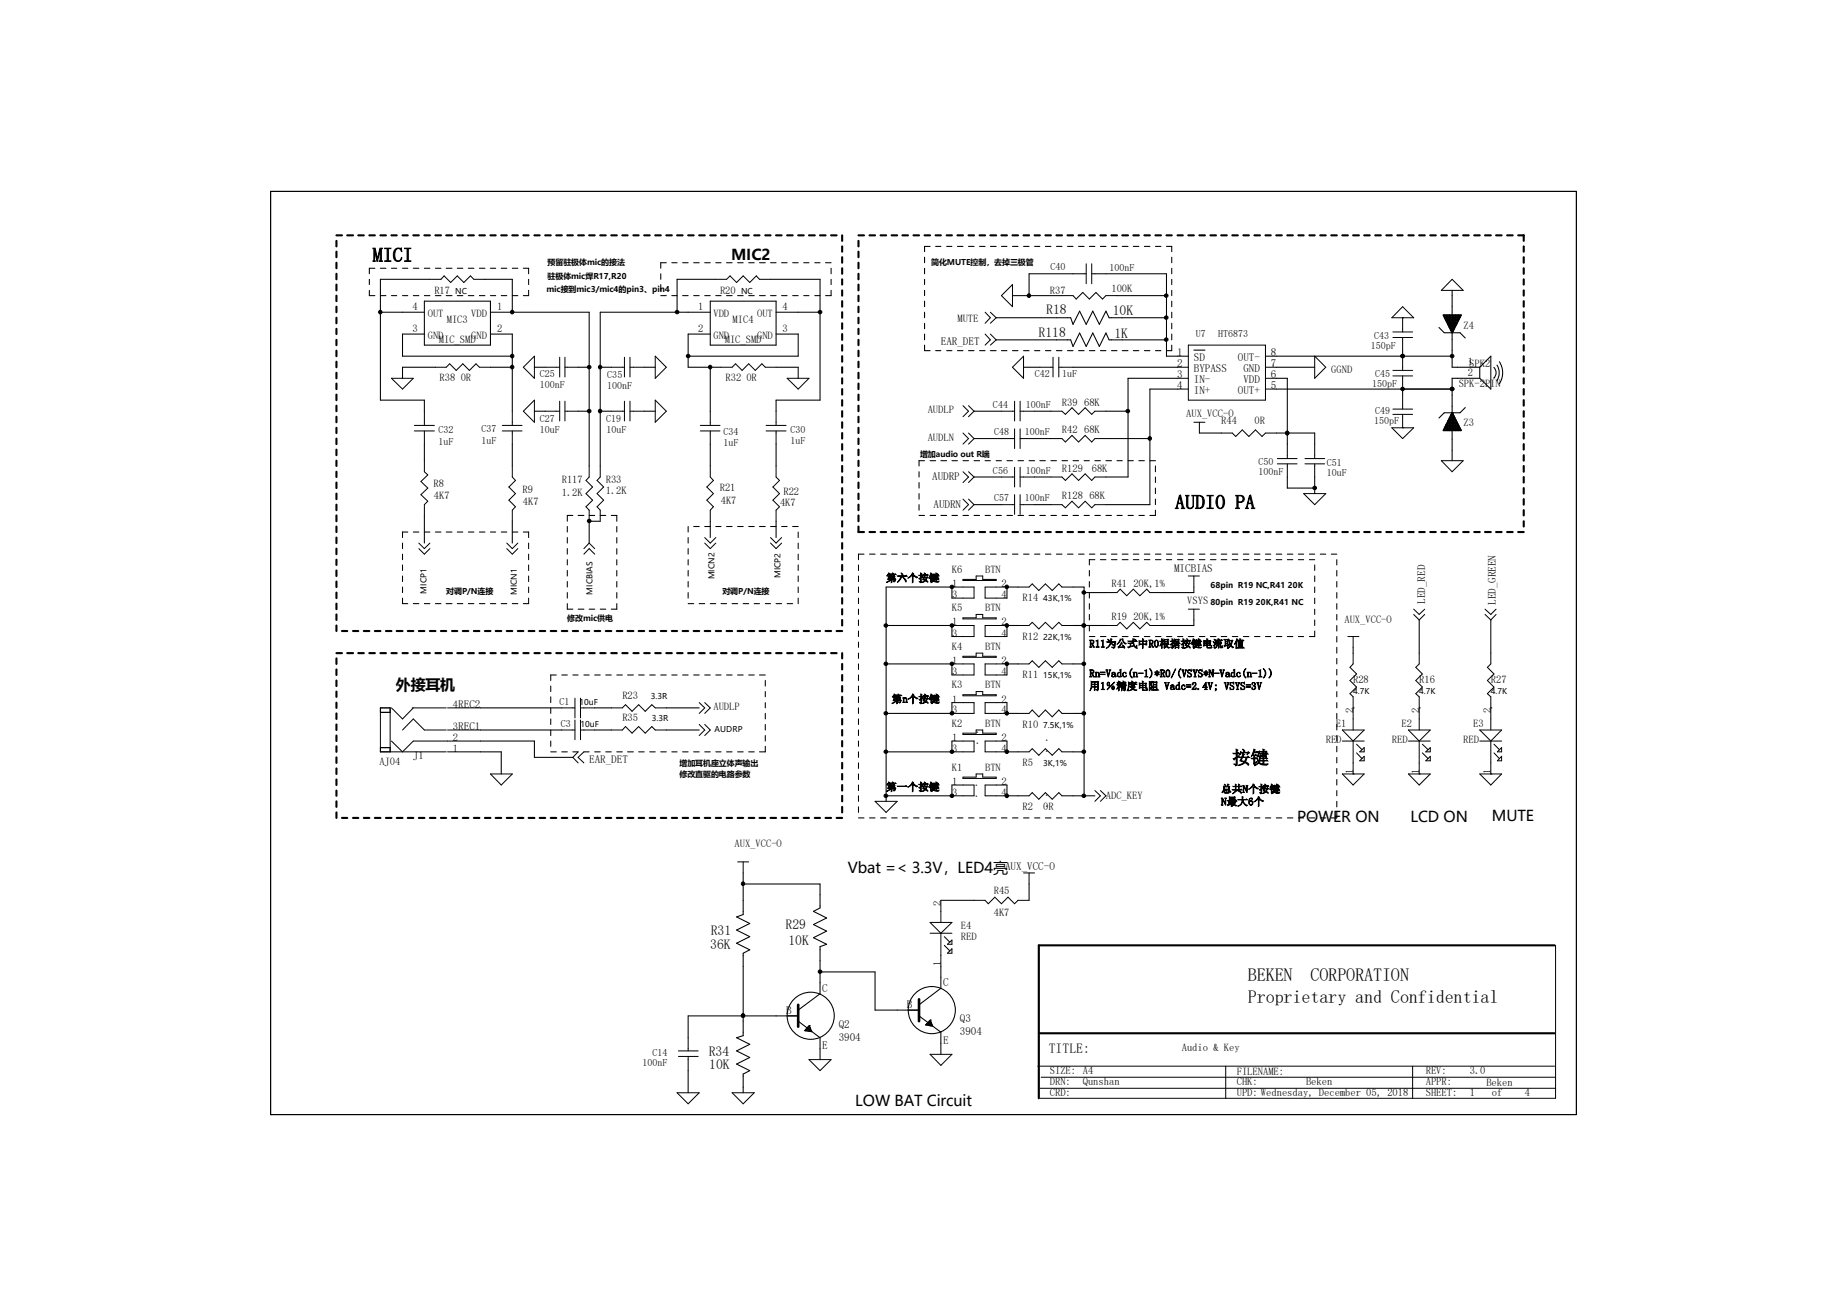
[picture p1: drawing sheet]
<svg xmlns="http://www.w3.org/2000/svg" width="297mm" height="210mm" viewBox="0 0 297 210" stroke-linecap="round" stroke-linejoin="round" font-family="sans-serif">
<g fill="none" stroke="#000" stroke-width=".34">
<path d="M54.1 37.8h.9M54.1 38.7v.9M55.8 37.8h1M57.6 37.8h.9M59.4 37.8h.9M61.2 37.8h.9M62.9 37.8h.9M64.7 37.8h.9M66.5 37.8h.9M68.2 37.8h.9M70 37.8h.9M71.8 37.8h.9"/>
<path d="M73.5 37.8h.9M75.3 37.8h.9M77.1 37.8h.9M78.9 37.8h.8M80.6 37.8h.9M82.4 37.8h.9M84.2 37.8h.8M85.9 37.8h.9M87.7 37.8h.9M89.5 37.8h.8M91.2 37.8h.9M93 37.8h.9"/>
<path d="M94.7 37.8h.9M96.5 37.8h.9M98.3 37.8h.9M100.1 37.8h.8M101.9 37.8h.8M103.6 37.8h.9M105.4 37.8h.9M107.1 37.8h.9M108.9 37.8h.9M110.7 37.8h.8M112.4 37.8h.9M114.2 37.8h.9"/>
<path d="M116 37.8h.8M117.7 37.8h.9M119.5 37.8h.9M121.3 37.8h.8M123.1 37.8h.8M124.8 37.8h.9M126.6 37.8h.9M128.4 37.8h.8M130.1 37.8h.9M131.9 37.8h.9M133.6 37.8h.9M135.4 37.8v.9"/>
<path d="M135.4 39.6v.9M138 38.7v.9M138 37.8h.9M139.8 37.8h.9M141.6 37.8h.9M143.4 37.8h.9M145.1 37.8h.9M146.9 37.8h.9M148.7 37.8h.9M150.5 37.8h.8M152.2 37.8h.9M154 37.8h.9"/>
<path d="M155.7 37.8h.9M157.5 37.8h.9M159.3 37.8h.9M161 37.8h.9M162.8 37.8h.9M164.6 37.8h.9M166.4 37.8h.8M168.1 37.8h.9M169.9 37.8h.9M171.7 37.8h.9M173.4 37.8h.9M175.2 37.8h.9"/>
<path d="M177 37.8h.8M178.7 37.8h.9M180.5 37.8h.9M182.2 37.8h.9M184 37.8h.9M185.8 37.8h.9M187.6 37.8h.8M189.4 37.8h.8M191.1 37.8h.9M192.9 37.8h.9M194.6 37.8h.9M196.4 37.8h.9"/>
<path d="M198.2 37.8h.9M199.9 37.8h.9M201.7 37.8h.9M203.5 37.8h.8M205.2 37.8h.9M207 37.8h.9M208.8 37.8h.8M210.6 37.8h.8M212.3 37.8h.9M214.1 37.8h.9M215.9 37.8h.8M217.6 37.8h.9"/>
<path d="M219.4 37.8h.9M221.1 37.8h.9M222.9 37.8h.9M224.7 37.8h.9M226.5 37.8h.8M228.2 37.8h.9M230 37.8h.9M231.8 37.8h.9M233.5 37.8h.9M235.3 37.8h.9M237.1 37.8h.9M238.8 37.8h.9"/>
<path d="M240.6 37.8h.9M242.4 37.8h.8M244.1 37.8h.9v.9M245 39.6v.9M54.1 40.5v.9M54.1 42.2v.9M54.1 44v.9M54.1 45.8v.9M54.1 47.5v.9M54.1 49.3v.9M54.1 51.1v.9M54.1 52.9v.8"/>
<path d="M54.1 54.7v.8M54.1 56.4v.9M54.1 58.2v.9M54.1 59.9v.9M135.4 41.4v.8M135.4 43.1v.9M135.4 44.9v.9M135.4 46.7v.8M135.4 48.4v.9M135.4 50.2v.9M135.4 52v.9M135.4 53.7v1"/>
<path d="M135.4 55.5v.9M135.4 57.3v.9M135.4 59.1v.8M138 40.5v.9M138 42.2v.9M138 44v.9M138 45.8v.9M138 47.5v.9M138 49.3v.9M138 51.1v.9M138 52.9v.8M138 54.7v.8"/>
<path d="M138 56.4v.9M138 58.2v.9M138 59.9v.9M245 41.4v.8M245 43.1v.9M245 44.9v.9M245 46.7v.8M245 48.4v.9M245 50.2v.9M245 52v.9M245 53.7v1M245 55.5v.9"/>
<path d="M245 57.3v.9M245 59.1v.8M54.1 61.7v.9M54.1 63.5v.8M54.1 65.2v.9M54.1 67v.9M54.1 68.8v.8M54.1 70.5v.9M54.1 72.3v.9M54.1 74.1v.8M54.1 75.9v.8M54.1 77.6v.9"/>
<path d="M54.1 79.4v.9M135.4 60.8v.9M135.4 62.6v.9M135.4 64.3v.9M135.4 66.1v.9M135.4 67.9v.9M135.4 69.6v.9M135.4 71.4v.9M135.4 73.2v.9M135.4 74.9v1M135.4 76.7v.9M135.4 78.5v.9"/>
<path d="M138 61.7v.9M138 63.5v.8M138 65.2v.9M138 67v.9M138 68.8v.8M138 70.5v.9M138 72.3v.9M138 74.1v.8M138 75.9v.8M138 77.6v.9M138 79.4v.9M245 60.8v.9"/>
<path d="M245 62.6v.9M245 64.3v.9M245 66.1v.9M245 67.9v.9M245 69.6v.9M245 71.4v.9M245 73.2v.9M245 74.9v1M245 76.7v.9M245 78.5v.9M54.1 81.2v.8M54.1 82.9v.9"/>
<path d="M54.1 84.7v.9M54.1 86.4v.9M54.1 88.2v.9M54.1 90v.8M54.1 91.7v.9M54.1 93.5v.9M54.1 95.3v.9M54.1 97.1v.9M54.1 98.8v.9M135.4 80.3v.9M135.4 82v.9M135.4 83.8v.9"/>
<path d="M135.4 85.6v.8M135.4 87.3v.9M135.4 89.1v.9M135.4 90.8v.9M135.4 92.6v.9M135.4 94.4v.9M135.4 96.2v.9M135.4 98v.8M135.4 99.7v.9M138 81.2v.8M138 82.9v.9M138 84.7v.9h.9"/>
<path d="M139.8 85.6h.9M141.6 85.6h.9M143.4 85.6h.9M145.1 85.6h.9M146.9 85.6h.9M148.7 85.6h.9M150.5 85.6h.8M152.2 85.6h.9M154 85.6h.9M155.7 85.6h.9M157.5 85.6h.9M159.3 85.6h.9"/>
<path d="M161 85.6h.9M162.8 85.6h.9M164.6 85.6h.9M166.4 85.6h.8M168.1 85.6h.9M169.9 85.6h.9M171.7 85.6h.9M173.4 85.6h.9M175.2 85.6h.9M177 85.6h.8M178.7 85.6h.9M180.5 85.6h.9"/>
<path d="M182.2 85.6h.9M184 85.6h.9M185.8 85.6h.9M187.6 85.6h.8M189.4 85.6h.8M191.1 85.6h.9M192.9 85.6h.9M194.6 85.6h.9M196.4 85.6h.9M198.2 85.6h.9M199.9 85.6h.9M201.7 85.6h.9"/>
<path d="M203.5 85.6h.8M205.2 85.6h.9M207 85.6h.9M208.8 85.6h.8M210.6 85.6h.8M212.3 85.6h.9M214.1 85.6h.9M215.9 85.6h.8M217.6 85.6h.9M219.4 85.6h.9M221.1 85.6h.9M222.9 85.6h.9"/>
<path d="M224.7 85.6h.9M226.5 85.6h.8M228.2 85.6h.9M230 85.6h.9M231.8 85.6h.9M233.5 85.6h.9M235.3 85.6h.9M237.1 85.6h.9M238.8 85.6h.9M240.6 85.6h.9M242.4 85.6h.8M244.1 85.6h.9"/>
<path d="M245 80.3v.9M245 82v.9M245 83.8v.9M54.1 100.6v.9M54.1 105.9v.9M54.1 107.7v.8M54.1 109.4v.9M54.1 111.2v.9M54.1 113v.8M54.1 114.7v.9M54.1 116.5v.9M54.1 118.3v.9"/>
<path d="M54.1 105h.9M55 101.5h.8M55.8 105h1M56.8 101.5h.8M57.6 105h.9M58.5 101.5h.9M59.4 105h.9M60.3 101.5h.9M61.2 105h.9M62.1 101.5h.8M62.9 105h.9M63.8 101.5h.9"/>
<path d="M64.7 105h.9M65.6 101.5h.9M66.5 105h.9M67.4 101.5h.8M68.2 105h.9M69.1 101.5h.9M70 105h.9M70.9 101.5h.9M71.8 105h.9M72.7 101.5h.8M73.5 105h.9M74.4 101.5h.9"/>
<path d="M75.3 105h.9M76.2 101.5h.9M77.1 105h.9M78 101.5h.9M78.9 105h.8M79.7 101.5h.9M80.6 105h.9M81.5 101.5h.9M82.4 105h.9M83.3 101.5h.9M84.2 105h.8M85 101.5h.9"/>
<path d="M85.9 105h.9M86.8 101.5h.9M87.7 105h.9M88.6 101.5h.9M89.5 105h.8M90.3 101.5h.9M91.2 105h.9M92.1 101.5h.9M93 105h.9M93.9 101.5h.8M94.7 105h.9M95.6 101.5h.9"/>
<path d="M96.5 105h.9M97.4 101.5h.9M98.3 105h.9M99.2 101.5h.9M100.1 105h.8M100.9 101.5h1M101.9 105h.8M102.7 101.5h.9M103.6 105h.9M104.5 101.5h.9M105.4 105h.9M106.3 101.5h.8"/>
<path d="M107.1 105h.9M108 101.5h.9M108.9 105h.9M109.8 101.5h.9M110.7 105h.8M111.5 101.5h.9M112.4 105h.9M113.3 101.5h.9M114.2 105h.9M115.1 101.5h.9M116 105h.8M116.8 101.5h.9"/>
<path d="M117.7 105h.9M118.6 101.5h.9M119.5 105h.9M120.4 101.5h.9M121.3 105h.8M122.1 101.5h1M123.1 105h.8M123.9 101.5h.9M124.8 105h.9M125.7 101.5h.9M126.6 105h.9M127.5 101.5h.9"/>
<path d="M128.4 105h.8M129.2 101.5h.9M130.1 105h.9M131 101.5h.9M131.9 105h.9M132.8 101.5h.8M133.6 105h.9M134.5 101.5h.9M135.4 105v.9M135.4 106.8v.9M135.4 108.5v.9M135.4 110.3v.9"/>
<path d="M135.4 112.1v.9M135.4 113.8v.9M135.4 115.6v.9M135.4 117.4v.9M135.4 119.2v.8M54.1 120v.9M54.1 121.8v.9M54.1 123.6v.9M54.1 125.3v.9M54.1 127.1v.9M54.1 128.9v.9M54.1 130.6v.9"/>
<path d="M55 131.5h.8M56.8 131.5h.8M58.5 131.5h.9M60.3 131.5h.9M62.1 131.5h.8M63.8 131.5h.9M65.6 131.5h.9M67.4 131.5h.8M69.1 131.5h.9M70.9 131.5h.9M72.7 131.5h.8M74.4 131.5h.9"/>
<path d="M76.2 131.5h.9M78 131.5h.9M79.7 131.5h.9M81.5 131.5h.9M83.3 131.5h.9M85 131.5h.9M86.8 131.5h.9M88.6 131.5h.9M90.3 131.5h.9M92.1 131.5h.9M93.9 131.5h.8M95.6 131.5h.9"/>
<path d="M97.4 131.5h.9M99.2 131.5h.9M100.9 131.5h1M102.7 131.5h.9M104.5 131.5h.9M106.3 131.5h.8M108 131.5h.9M109.8 131.5h.9M111.5 131.5h.9M113.3 131.5h.9M115.1 131.5h.9M116.8 131.5h.9"/>
<path d="M118.6 131.5h.9M120.4 131.5h.9M122.1 131.5h1M123.9 131.5h.9M125.7 131.5h.9M127.5 131.5h.9M129.2 131.5h.9M131 131.5h.9M132.8 131.5h.8M134.5 131.5h.9M135.4 120.9v.9M135.4 122.7v.9"/>
<path d="M135.4 124.5v.8M135.4 126.2v.9M135.4 128v.9M135.4 129.8v.8M250 152h-83v24.6M167 166.2h83"/>
</g>
<g fill="none" stroke="#000" stroke-width=".16">
<path d="M43.5 30.8h210v148.4h-210zM69.1 44.9h1.8l.5-.5 1.1 1 1-1 1.1 1 1-1 .6 .5h1.8M70 59.1h1.8l.5-.6 1.1 1.1 1-1.1 1.1 1.1 1-1.1 .6 .6h1.8M85.9 57.3v3.5l-1.7-1.7zM87.7 59.1h2.3M90 57.4v3.2M90.8 59.1h2.2M90.8 57.4v3.2M98.3 59.1h2.1M100.4 57.4v3.2M101.3 59.1h2.3M101.3 57.4v3.2"/>
<path d="M105.4 57.3l1.7 1.8-1.7 1.7zM115.1 44.9h1.7l.6-.5 1 1 1.1-1 1.1 1 1-1 .5 .5h1.8M116 59.1h1.7l.6-.6 1 1.1 1.1-1.1 1.1 1.1 1-1.1 .6 .6h1.7M158.4 50.2l.9 .9-.9 .9M158.4 53.7l.9 1-.9 .8M159.3 50.2l.9 .9-.9 .9M159.3 53.7l.9 1-.9 .8M162.8 45.8v3.5l-1.8-1.8zM162.8 59.1l1.8-1.8v3.5zM167.2 59.1h2.1M169.3 57.4v3.2M170.3 59.1h2.3"/>
<path d="M170.3 57.4v3.2M170.8 47.5h1.8l.5 .6 1-1.1 1.1 1.1 1-1.1 1.1 1.1 .5-.6h1.8M172.6 44h2.1M174.7 42.4v3.2M175.6 44h2.2M175.6 42.4v3.2M189.4 57.3h1.7M189.4 59.1h1.7M191.1 55.5h12.4v8.8h-12.4zM203.5 57.3h1.7M203.5 59.1h1.7M211.4 57.3l1.8 1.8-1.8 1.7z"/>
<path d="M224 53.4h3.2M224 54.3h3.2M224 59.6h3.2M225.6 51.1v2.3M225.6 54.3v2.1M225.6 57.3v2.3M225.6 49.3l1.7 1.8h-3.5zM233.5 44.9l1.8 1.8h-3.5zM62.9 60.8h3.6l-1.8 1.8zM66.6 68.4h3.2M66.6 69.3h3.2M68.2 66.1v2.3"/>
<path d="M68.2 69.3v2.1M68.2 74.1v1.8l.6 .5-1.1 1 1.1 1.1-1.1 1 1.1 1.1-.6 .6v1.7M80.8 68.4h3.1M80.8 69.3h3.1M82.4 66.1v2.3M82.4 69.3v2.1M82.4 74.9v1.8l.5 .6-1.1 1 1.1 1.1-1.1 1 1.1 1.1-.5 .5v1.8M85.9 64.3v3.6l-1.7-1.8zM87.7 66.1h2.3M90 64.5v3.2M90.8 66.1h2.2M90.8 64.5v3.2"/>
<path d="M94.7 74.9v1.8l-.5 .6 1.1 1-1.1 1.1 1.1 1-1.1 1.1 .5 .5v1.8M96.5 74.9v1.8l-.5 .6 1.1 1-1.1 1.1 1.1 1-1.1 1.1 .5 .5v1.8M98.3 66.1h2.1M100.4 64.5v3.2M101.3 66.1h2.3M101.3 64.5v3.2M105.4 64.3l1.7 1.8-1.7 1.8zM112.6 68.4h3.2M112.6 69.3h3.2M114.2 66.1v2.3M114.2 69.3v2.1M114.2 74.9v1.8l.5 .6-1 1 1 1.1-1 1 1 1.1-.5 .5v1.8"/>
<path d="M123.2 68.4h3.2M123.2 69.3h3.2M124.8 66.1v2.3M124.8 69.3v2.1M124.8 74.9v1.8l.5 .6-1 1 1 1.1-1 1 1 1.1-.5 .5v1.8M126.6 60.8h3.5l-1.7 1.8zM154.9 65.2l.8 .9-.8 .9M154.9 69.6l.8 .9-.8 .9M154.9 75.9l.8 .8-.8 .9M155.7 69.6l.9 .9-.9 .9M155.7 65.2l.9 .9-.9 .9M155.7 75.9l.9 .8-.9 .9"/>
<path d="M161 66.1h2.2M161 70.5h2.2M161 76.7h2.2M163.2 64.5v3.2M163.2 69v3.1M163.2 75.1v3.2M163.2 79.5v3.2M164 66.1h2.4M164 64.5v3.2M164 69v3.1M164 75.1v3.2M164 79.5v3.2"/>
<path d="M164 70.5h2.4M164 76.7h2.4M169 66.1h1.8l.5 .5 1.1-1 1 1 1.1-1 1.1 1 .5-.5h1.7M169 70.5h1.8l.5 .6 1.1-1.1 1 1.1 1.1-1.1 1.1 1.1 .5-.6h1.7M169 76.7h1.8l.5 .6 1.1-1.1 1 1.1 1.1-1.1 1.1 1.1 .5-.6h1.7M189.4 60.8h1.7M189.4 62.6h1.7M192 67.9h1.8M192.9 67.9v1.7M196.4 69.6h1.8l.5 .6 1.1-1.1 1 1.1 1.1-1.1 1 1.1 .6-.6h1.7M203.5 60.8h1.7M203.5 62.6h1.7"/>
<path d="M205.4 73.7h3.2M205.4 74.6h3.2M207 71.4v2.3M207 74.6v2.1M209.6 79.4h3.6l-1.8 1.8zM209.8 73.7h3.2M209.8 74.6h3.2M211.4 71.4v2.3M211.4 74.6v2.1M223.8 68.8h3.5l-1.7 1.7zM224 65.8h3.2M224 66.6h3.2"/>
<path d="M224 60.5h3.2M225.6 60.5v2.1M225.6 63.5v2.3M225.6 66.6v2.2M231.8 74.1h3.5l-1.8 1.8zM67.4 88.2l.8 .9 .9-.9M67.4 87.3l.8 .9 .9-.9M81.5 88.2l.9 .9 .9-.9M81.5 87.3l.9 .9 .9-.9M93.9 88.2l.8-.9 .9 .9M93.9 89.1l.8-.9 .9 .9M113.3 87.3l.9 .9 .9-.9"/>
<path d="M113.3 86.4l.9 .9 .9-.9M123.9 87.3l.9 .9 .9-.9M123.9 86.4l.9 .9 .9-.9M153.1 94.4h3.5v1.8h-3.5M154.9 93.2h2.1v-.6h1v.6h2.2v.1h-5.3zM154.9 99.4h2.1v-.6h1v.6h2.2v.1h-5.3zM154.9 80.3l.8 .9-.8 .8M155.7 80.3l.9 .9-.9 .8M161 81.2h2.2M161.9 94.4h-3.5v1.8h3.5M163.7 94.4h1.8l.5-.5 1 1.1 1.1-1.1 1.1 1.1 1.1-1.1 .5 .5h1.8M164 81.2h2.4"/>
<path d="M169 81.2h1.8l.5 .5 1.1-1.1 1 1.1 1.1-1.1 1.1 1.1 .5-.5h1.7M177.8 95.3h1.8l.5-.6 1.1 1.1 1-1.1 1.1 1.1 1.1-1.1 .5 .6h1.8M191.1 92.6h1.8M191.1 98h1.8M192 92.6v1.8M192 98v1.7M227.3 98.8l.9 .9 .9-.9M227.3 98l.9 .8 .9-.8M238.8 98.8l.9 .9 .9-.9M238.8 98l.9 .8 .9-.8M61.2 114.6h1.5M62.9 119.2l1.8 1.7 1.8-1.7h10.8"/>
<path d="M62.9 113.8l1.8 1.8 1.8-1.8M64.7 117.4l1.8-1.8 1.7 1.8h3.6M66.3 113.8h5.5M72 117.4h5.3M72 113.8h5.3M90.3 117.4h2.2M90.3 113.8h2.2M92.5 112.3v3.1M92.5 115.8v3.2M93.3 117.4h2.3M93.3 113.8h2.3M93.3 112.3v3.1"/>
<path d="M93.3 115.8v3.2M98.3 117.4h1.8l.5-.6 1 1.1 1.1-1.1 1.1 1.1 1-1.1 .6 .6h1.7M98.3 113.8h1.8l.5-.5 1 1.1 1.1-1.1 1.1 1.1 1-1.1 .6 .5h1.7M112.4 113l.9 .8-.9 .9M112.4 116.5l.9 .9-.9 .9M113.3 113l.9 .8-.9 .9M113.3 116.5l.9 .9-.9 .9M153.1 106.8h3.5v1.7h-3.5M153.1 100.6h3.5v1.8h-3.5M153.1 113h3.5v1.7h-3.5M153.1 119.2h3.5v1.7h-3.5M154.9 105.5h2.1v-.5h1v.5h2.2v.2h-5.3z"/>
<path d="M154.9 111.7h2.1v-.5h1v.5h2.2v.2h-5.3zM154.9 117.9h2.1v-.5h1v.5h2.2v.2h-5.3zM161.9 106.8h-3.5v1.7h3.5M161.9 100.6h-3.5v1.8h3.5M161.9 113h-3.5v1.7h3.5M161.9 119.2h-3.5v1.7h3.5M163.7 106.8h1.8l.5-.5 1 1 1.1-1 1.1 1 1.1-1 .5 .5h1.8M163.7 100.6h1.8l.5-.5 1 1 1.1-1 1.1 1 1.1-1 .5 .5h1.8M163.7 114.7h1.8l.5-.5 1 1.1 1.1-1.1 1.1 1.1 1.1-1.1 .5 .5h1.8M177.8 100.6h1.8l.5-.5 1.1 1 1-1 1.1 1 1.1-1 .5 .5h1.8M215.9 117.4h3.5l-1.8 1.8zM215.9 119.2h3.5"/>
<path d="M216.7 102.4h1.8M217.6 105v1.8l-.5 .5 1 1.1-1 1 1 1.1-1 1 .5 .6v5.3M217.6 102.4v1.7M217.6 119.2v5.3M218.1 119.7l.9 .9M226.5 117.4h3.5l-1.8 1.8zM226.5 119.2h3.5M228.2 105v1.8l-.5 .5 1 1.1-1 1 1 1.1-1 1 .5 .6v5.3M228.2 119.2v5.3M228.7 119.7l1 .9M238 117.4h3.5l-1.8 1.8zM238 119.2h3.5"/>
<path d="M239.7 105v1.8l-.5 .5 1 1.1-1 1 1 1.1-1 1 .5 .6v5.3M239.7 119.2v5.3M240.2 119.7l.9 .9M61.2 120.2h1.5M62.7 120.9v-7.1h-1.5v7.1h10.6M72 120.9h5.3M78.9 124.5h3.5l-1.8 1.7zM93 120.9l-.9 .9 .9 .9M93.9 120.9l-.9 .9 .9 .9M118.6 138.6h1.8M119.5 138.6v1.8M140.7 128.9h3.6l-1.8 1.7z"/>
<path d="M153.1 126.2h3.5v1.8h-3.5M154.9 125h2.1v-.5h1v.5h2.2v.2h-5.3zM161.9 126.2h-3.5v1.8h3.5M163.7 128h1.8l.5-.5 1 1 1.1-1 1.1 1 1.1-1 .5 .5h1.8M163.7 120.9h1.8l.5-.5 1 1.1 1.1-1.1 1.1 1.1 1.1-1.1 .5 .5h1.8M176.1 127.1l.9 .9-.9 .9M177 127.1l.8 .9-.8 .9M215.9 124.5h3.5l-1.8 1.7zM218.1 121.1l.9 .9M218.7 120.9l.7-.7v.7zM219.4 121.6v.7h-.7zM226.5 124.5h3.5l-1.8 1.7z"/>
<path d="M228.7 121.1l1 .9M229.3 120.9l.7-.7v.7zM229.3 122.3l.7-.7v.7zM238 124.5h3.5l-1.8 1.7zM240.2 121.1l.9 .9M241.5 120.2v.7h-.7zM241.5 121.6v.7h-.7zM149.6 148.3h3.5l-1.8 1.8zM149.6 150.1h3.5M151.3 144.8v3.5M151.3 150.1v5.3M151.8 150.6l.9 .9"/>
<path d="M151.8 152l.9 .9M152.4 151.8l.7-.6v.6zM153.1 152.6v.7h-.7zM156.6 144.8h1.8l.5 .5 1.1-1 1 1 1.1-1 1.1 1 .5-.5h1.8M164.6 140.4h1.8M165.5 140.4v1.8M250.1 152v24.6h-82.9M43.5 179.2h.1M108.9 175.7h3.5l-1.7 1.8zM109.1 169.9h3.2M109.1 169h3.2M110.7 166.9v2.1"/>
<path d="M110.7 169.9v2.3M117.7 175.7h3.6l-1.8 1.8zM130.1 170.4h3.5l-1.7 1.8zM149.6 169.5h3.5l-1.8 1.8zM166.9 171.4h83.1M167.2 175h82.9M167.4 173.2h82.7M197.1 171.4v5.2M227.2 171.4v5.2"/>
</g>
<g fill="none" stroke="#000" stroke-width=".17">
<path d="M149.6 39.6h-.9v.9M150.5 39.6h.8M152.2 39.6h.9M154 39.6h.9M155.7 39.6h.9M157.5 39.6h.9M159.3 39.6h.9M161 39.6h.9M162.8 39.6h.9M164.6 39.6h.9M166.4 39.6h.8M168.1 39.6h.9"/>
<path d="M169.9 39.6h.9M171.7 39.6h.9M173.4 39.6h.9M175.2 39.6h.9M177 39.6h.8M178.7 39.6h.9M180.5 39.6h.9M182.2 39.6h.9M184 39.6h.9M185.8 39.6h.9M187.6 39.6h.8v.9M59.4 44.9v.9"/>
<path d="M59.4 46.7v.8h.9M60.3 43.1h-.9v.9M61.2 47.5h.9M61.2 43.1h.9M61.2 50.2h7M62.9 47.5h.9M62.9 43.1h.9M64.7 47.5h.9M64.7 43.1h.9M66.5 47.5h.9M66.5 43.1h.9M68.2 53.7h-3.5v3.6h17.7"/>
<path d="M68.2 47.5h.9M68.2 43.1h.9M68.2 48.4h10.7v7.1h-10.7zM69.1 44.9h-7.9v19.4h7v1.8M70 59.1h-5.3v1.7M70 47.5h.9M70 43.1h.9M71.8 47.5h.9M71.8 43.1h.9M73.5 47.5h.9M73.5 43.1h.9M75.3 47.5h.9"/>
<path d="M75.3 43.1h.9M77.1 47.5h.9M77.1 43.1h.9M78 44.9h4.4v5.3M78.9 47.5h.8M78.9 43.1h.8M78.9 50.2h15.8v24.7M78.9 53.7h3.5v12.4M78.9 59.1h3.5M80.6 47.5h.9M80.6 43.1h.9M82.4 50.2h.1"/>
<path d="M82.4 47.5h.9M82.4 43.1h.9M84.2 43.1h.8v.9M85 44.9v.9M85 46.7v.8h-.8M85.9 59.1h1.8M93 59.1h1.7M96.5 59.1h1.8M103.6 59.1h1.8M106.3 47.5h.8M106.3 44v.9M106.3 45.8v.9"/>
<path d="M107.1 42.2h-.8v.9M108 47.5h.9M108 42.2h.9M109.8 47.5h.9M109.8 42.2h.9M111.5 47.5h.9M111.5 42.2h.9M113.3 47.5h.9M113.3 42.2h.9M114.2 53.7h-3.5v5.4h5.3M114.2 48.4h10.6v7.1h-10.6zM114.2 50.2h-17.7v24.7"/>
<path d="M114.2 59.1v7M115.1 47.5h.9M115.1 42.2h.9M115.1 44.9h-6.2v5.3M116.8 47.5h.9M116.8 42.2h.9M118.6 47.5h.9M118.6 42.2h.9M120.4 47.5h.9M120.4 42.2h.9M122.1 47.5h1M122.1 42.2h1"/>
<path d="M123.9 47.5h.9M123.9 42.2h.9M123.9 44.9h8v19.4h-7.1v1.8M124.8 53.7h3.6v3.6h-17.7M124.8 59.1h3.6v1.7M124.8 50.2h7.1M125.7 47.5h.9M125.7 42.2h.9M127.5 47.5h.9M127.5 42.2h.9M129.2 47.5h.9M129.2 42.2h.9"/>
<path d="M131 47.5h.9M131 42.2h.9M132.8 42.2h.8M133.6 46.7v.8h-.8M133.6 43.1v.9M133.6 44.9v.9M148.7 41.4v.8M148.7 43.1v.9M148.7 44.9v.9M148.7 46.7v.8M148.7 48.4v.9M148.7 50.2v.9"/>
<path d="M148.7 52v.9M148.7 53.7v1M148.7 55.5v.9h.9M150.5 56.4h.8M152.2 56.4h.9M154 56.4h.9M155.7 56.4h.9M157.5 56.4h.9M159.3 56.4h.9M160.2 51.1h12l.4 1.1 1-2.2 1.1 2.2 1-2.2 1.1 2.2 1-2.2 .6 1.1h9.2M160.2 54.7h12l.4 1 1-2.1 1.1 2.1 1-2.1 1.1 2.1 1-2.1 .6 1.1h9.2M161 56.4h.9"/>
<path d="M162.8 56.4h.9M162.8 47.5h8M164.6 56.4h.9M164.6 59.1h2.6M166.4 56.4h.8M168.1 56.4h.9M169.9 56.4h.9M171.7 56.4h.9M172.6 59.1h16.8M172.6 44h-7.1v3.5M173.4 56.4h.9M175.2 56.4h.9"/>
<path d="M177 56.4h.8M177.8 44h9.8v13.3h1.8M178.7 56.4h.9M179.6 47.5h8M180.5 56.4h.9M182.2 56.4h.9M184 56.4h.9M185.8 56.4h.9M188.4 55.5v.9h-.8M188.4 41.4v.8M188.4 43.1v.9M188.4 44.9v.9"/>
<path d="M188.4 46.7v.8M188.4 48.4v.9M188.4 50.2v.9M188.4 52v.9M188.4 53.7v1M192 56.3h1.8M205.2 59.1h6.2M205.2 57.3h28.3M225.6 51.1h.1M225.6 57.3h.1M225.6 56.4v.9M231.4 52.7l.8 .8h2.6l.8 .9"/>
<path d="M233.5 46.7v4M233.5 53.5v5.6h4.5M238 59.1l1.7-1.8v5.3l-1.7-1.8M238 59.1v1.7M240.2 59.1a1.23 1.23 0 0 1 0 1.7M240.7 58.7a2.28 2.28 0 0 1 0 2.5M241.1 58.2a3.2 3.2 0 0 1 0 3.5M68.2 71.4v2.7M82.4 71.4v3.5M85.9 66.1h1.8M93 66.1h1.7M96.5 66.1h1.8"/>
<path d="M103.6 66.1h1.8M114.2 71.4v3.5M124.8 71.4v3.5M147.8 75.9v.8M147.8 77.6v.9M147.8 79.4v.9M148.7 74.1h-.9v.8M149.6 74.1h.9M151.3 74.1h.9M153.1 74.1h.9M154.9 74.1h.8M156.6 74.1h.9"/>
<path d="M156.6 70.5h4.4M156.6 66.1h4.4M156.6 76.7h4.4M158.4 74.1h.9M160.2 74.1h.8M161.9 74.1h.9M163.7 74.1h.9M165.5 74.1h.9M166.4 70.5h2.6M166.4 66.1h2.6M166.4 76.7h2.6M167.2 74.1h.9"/>
<path d="M169 74.1h.9M170.8 74.1h.9M172.6 74.1h.8M174.3 74.1h.9M176.1 74.1h.9M177.8 74.1h.9M177.8 70.5h7.1M177.8 66.1h3.6M179.6 74.1h.9M181.4 74.1h.8M183.1 74.1h.9M184.9 74.1h.9"/>
<path d="M185.8 74.9v1M185.8 76.7v.9M185.8 78.5v.9M189.4 60.8h-8v15.9h-3.6M189.4 62.6h-4.5v18.6h-7.1M192.9 69.6h3.5M205.2 69.6h6.2v1.8M205.2 60.8h1.8v10.6M205.2 62.6h28.3M207 69.6h.1M207 76.7v1.8h4.4M211.4 76.7v2.7"/>
<path d="M225.6 68.8h.1M225.6 62.6v.9M233.5 62.6h.1M233.5 69.2v4.9M235.6 65.5l-.8 .9h-2.6l-.8 .8M238 60.8h-4.5v5.6M64.7 87.3v.9M64.7 89.1v.9M64.7 90.8v.9M64.7 92.6v.9M64.7 94.4v.9M64.7 96.2v.9h.9"/>
<path d="M65.6 85.6h-.9v.8M66.5 97.1h.9M66.5 85.6h.9M68.2 97.1h.9M68.2 85.6h.9M68.2 82.9v4.4M70 97.1h.9M70 85.6h.9M71.8 97.1h.9M71.8 85.6h.9M73.5 97.1h.9M73.5 85.6h.9"/>
<path d="M75.3 97.1h.9M75.3 85.6h.9M77.1 97.1h.9M77.1 85.6h.9M78.9 97.1h.8M78.9 85.6h.8M80.6 97.1h.9M80.6 85.6h.9M82.4 97.1h.9M82.4 85.6h.9M82.4 83.8v3.5M84.2 85.6h.8v.8"/>
<path d="M85 96.2v.9h-.8M85 87.3v.9M85 89.1v.9M85 90.8v.9M85 92.6v.9M85 94.4v.9M91.2 84.7v.9M91.2 86.4v.9M91.2 88.2v.9M91.2 90v.8M91.2 91.7v.9M91.2 93.5v.9"/>
<path d="M91.2 95.3v.9M91.2 97.1v.9h.9M92.1 82.9h-.9v.9M93 98h.9M93 82.9h.9M94.7 83.8h.1M94.7 98h.9M94.7 82.9h.9M94.7 83.8v3.5M94.7 83.8h1.8M96.5 98h.9M96.5 82.9h.9"/>
<path d="M98.3 82.9h.9v.9M99.2 97.1v.9h-.9M99.2 84.7v.9M99.2 86.4v.9M99.2 88.2v.9M99.2 90v.8M99.2 91.7v.9M99.2 93.5v.9M99.2 95.3v.9M110.7 97.1h.8M110.7 84.7v.9M110.7 86.4v.9"/>
<path d="M110.7 88.2v.9M110.7 90v.8M110.7 91.7v.9M110.7 93.5v.9M110.7 95.3v.9M111.5 84.7h.9M112.4 97.1h.9M113.3 84.7h.9M114.2 97.1h.9M114.2 83.8v2.6M115.1 84.7h.9M116 97.1h.8"/>
<path d="M116.8 84.7h.9M117.7 97.1h.9M118.6 84.7h.9M119.5 97.1h.9M120.4 84.7h.9M121.3 97.1h.8M122.1 84.7h1M123.1 97.1h.8M123.9 84.7h.9M124.8 97.1h.9M124.8 83.8v2.6M125.7 84.7h.9"/>
<path d="M126.6 97.1h.9M127.5 84.7h.9M128.4 85.6v.8M128.4 87.3v.9M128.4 89.1v.9M128.4 90.8v.9M128.4 92.6v.9M128.4 94.4v.9M128.4 96.2v.9M138 90.8v.9M138 92.6v.9M138 94.4v.9"/>
<path d="M138 96.2v.9M138 98v.8M138 99.7v.9M138.9 89.1h-.9v.9M139.8 89.1h.9M141.6 89.1h.9M143.4 89.1h.9M145.1 89.1h.9M146.9 89.1h.9M147.8 82.9h.9M147.8 81.2v.8M148.7 89.1h.9"/>
<path d="M149.6 82.9h.9M150.5 89.1h.8M151.3 82.9h.9M152.2 89.1h.9M153.1 94.4h.1M153.1 82.9h.9M153.1 94.4v1.8M153.1 94.4h-10.6v34.5M154 89.1h.9M154.9 82.9h.8M155.7 89.1h.9M156.6 82.9h.9"/>
<path d="M156.6 81.2h4.4M157.5 89.1h.9M158.4 82.9h.9M159.3 89.1h.9M160.2 82.9h.8M161 89.1h.9M161.9 94.4h.1M161.9 82.9h.9M161.9 94.4h1.8M161.9 94.4v1.8M162.8 89.1h.9M163.7 82.9h.9"/>
<path d="M164.6 89.1h.9M165.5 82.9h.9M166.4 89.1h.8M166.4 81.2h2.6M167.2 82.9h.9M168.1 89.1h.9M169 82.9h.9M169.9 89.1h.9M170.8 82.9h.9M171.7 89.1h.9M172.6 82.9h.8M172.6 94.4h1.7v33.6"/>
<path d="M173.4 89.1h.9M174.3 82.9h.9M174.3 95.3h3.5M175.2 89.1h.9M175.2 91.7v.9M175.2 93.5v.9M175.2 95.3v.9M175.2 97.1v.9M175.2 98.8v.9M176.1 82.9h.9M176.1 90h-.9v.8M177 89.1h.8"/>
<path d="M177 90h.8M177.8 82.9h.9M178.7 89.1h.9M178.7 90h.9M179.6 82.9h.9M180.5 89.1h.9M180.5 90h.9M181.4 82.9h.8M182.2 89.1h.9M182.2 90h.9M183.1 82.9h.9M184 89.1h.9"/>
<path d="M184 90h.9M185.8 89.1h.9M185.8 82v.9h-.9M185.8 80.3v.9M185.8 90h.9M187.6 89.1h.8M187.6 90h.8M189.4 89.1h.8M189.4 90h.8M191.1 89.1h.9M191.1 90h.9M192 99.7v.9h-5.3"/>
<path d="M192 94.4v.9h-5.3M192.9 89.1h.9M192.9 90h.9M194.6 89.1h.9M194.6 90h.9M196.4 89.1h.9M196.4 90h.9M198.2 89.1h.9M198.2 90h.9M199.9 89.1h.9M199.9 90h.9M201.7 89.1h.9"/>
<path d="M201.7 90h.9M203.5 89.1h.8M203.5 90h.8M205.2 89.1h.9M205.2 90h.9M207 89.1h.9M207 90h.9M208.8 89.1h.8M208.8 90h.8M210.6 89.1h.8M210.6 90h.8M211.4 90.8v.9"/>
<path d="M211.4 92.6v.9M211.4 94.4v.9M211.4 96.2v.9M211.4 98v.8M211.4 99.7v.9M212.3 89.1h.9M214.1 89.1h.9M215 90v.8M215 91.7v.9M215 93.5v.9M215 95.3v.9M215 97.1v.9"/>
<path d="M215 98.8v.9M228.2 99.7v5.3M239.7 99.7v5.3M77.3 113.8h13M77.3 117.4h13M77.3 119.2h8.6v2.6h6.2M88.6 110.3v.9M88.6 112.1v.9M88.6 113.8v.9M88.6 115.6v.9M88.6 117.4v.9M88.6 119.2v.8"/>
<path d="M89.5 108.5h-.9v.9M90.3 108.5h.9M92.1 108.5h.9M93.9 108.5h.8M95.6 108.5h.9M95.6 113.8h2.7M95.6 117.4h2.7M97.4 108.5h.9M99.2 108.5h.9M100.9 108.5h1M102.7 108.5h.9M104.5 108.5h.9"/>
<path d="M106.3 108.5h.8M107.1 113.8h5.3M107.1 117.4h5.3M108 108.5h.9M109.8 108.5h.9M111.5 108.5h.9M113.3 108.5h.9M115.1 108.5h.9M116.8 108.5h.9M118.6 108.5h.9M120.4 108.5h.9M122.1 108.5h1"/>
<path d="M123.1 109.4v.9M123.1 111.2v.9M123.1 113v.8M123.1 114.7v.9M123.1 116.5v.9M123.1 118.3v.9M138 101.5v.9M138 103.3v.8M138 105v.9M138 106.8v.9M138 108.5v.9M138 110.3v.9"/>
<path d="M138 112.1v.9M138 113.8v.9M138 115.6v.9M138 117.4v.9M138 119.2v.8M142.5 106.8h10.6M142.5 100.6h10.6M142.5 114.7h10.6M153.1 106.8h.1M153.1 100.6h.1M153.1 114.7h.1M153.1 100.6v1.8"/>
<path d="M153.1 106.8v1.7M153.1 113v1.7M153.1 119.2v1.7M161.9 100.6h.1M161.9 106.8h.1M161.9 114.7h.1M161.9 106.8h1.8M161.9 100.6h1.8M161.9 114.7h1.8M161.9 100.6v1.8M161.9 106.8v1.7M161.9 113v1.7"/>
<path d="M161.9 119.2v1.7M172.6 106.8h1.7M172.6 100.6h5.2M172.6 114.7h1.7M174.3 100.6h.1M175.2 100.6v.9M175.2 102.4h.9M177 102.4h.8M178.7 102.4h.9M180.5 102.4h.9M182.2 102.4h.9M184 102.4h.9"/>
<path d="M185.8 102.4h.9M187.6 102.4h.8M189.4 102.4h.8M191.1 102.4h.9M192.9 102.4h.9M194.6 102.4h.9M196.4 102.4h.9M198.2 102.4h.9M199.9 102.4h.9M201.7 102.4h.9M203.5 102.4h.8M205.2 102.4h.9"/>
<path d="M207 102.4h.9M208.8 102.4h.8M211.4 101.5v.9h-.8M215 100.6v.9M215 102.4v.9M215 104.1v.9M215 105.9v.9M215 107.7v.8M215 109.4v.9M215 111.2v.9M215 113v.8M215 114.7v.9"/>
<path d="M215 116.5v.9M215 118.3v.9M217.6 113.8h.1M217.6 104.1v.9M228.2 113.8h.1M239.7 113.8h.1M77.3 120.9h3.3v3.6M88.6 120.9h.9M90.3 120.9h.9M92.1 120.9h.9M93.9 120.9h.8M95.6 120.9h.9"/>
<path d="M97.4 120.9h.9M99.2 120.9h.9M100.9 120.9h1M102.7 120.9h.9M104.5 120.9h.9M106.3 120.9h.8M108 120.9h.9M109.8 120.9h.9M111.5 120.9h.9M113.3 120.9h.9M115.1 120.9h.9M116.8 120.9h.9"/>
<path d="M118.6 120.9h.9M120.4 120.9h.9M123.1 120v.9h-1M138 120.9v.9M138 122.7v.9M138 124.5v.8M138 126.2v.9M138 128v.9M138 129.8v.8M138 131.5h.9M139.8 131.5h.9M141.6 131.5h.9"/>
<path d="M142.5 120.9h10.6M142.5 128h10.6M143.4 131.5h.9M145.1 131.5h.9M146.9 131.5h.9M148.7 131.5h.9M150.5 131.5h.8M152.2 131.5h.9M153.1 120.9h.1M153.1 128h.1M153.1 126.2v1.8M154 131.5h.9"/>
<path d="M155.7 131.5h.9M157.5 131.5h.9M159.3 131.5h.9M161 131.5h.9M161.9 128h.1M161.9 120.9h.1M161.9 120.9h1.8M161.9 128h1.8M161.9 126.2v1.8M162.8 131.5h.9M164.6 131.5h.9M166.4 131.5h.8"/>
<path d="M168.1 131.5h.9M169.9 131.5h.9M171.7 131.5h.9M172.6 120.9h1.7M172.6 128h3.5M173.4 131.5h.9M175.2 131.5h.9M177 131.5h.8M178.7 131.5h.9M180.5 131.5h.9M182.2 131.5h.9M184 131.5h.9"/>
<path d="M185.8 131.5h.9M187.6 131.5h.8M189.4 131.5h.8M191.1 131.5h.9M192.9 131.5h.9M194.6 131.5h.9M196.4 131.5h.9M198.2 131.5h.9M199.9 131.5h.9M201.7 131.5h.9M203.5 131.5h.8M205.2 131.5h.9"/>
<path d="M207 131.5h.9M208.8 131.5h.8M210.6 131.5h.8M212.3 131.5h.9M215 130.6v.9h-.9M215 120v.9M215 121.8v.9M215 123.6v.9M215 125.3v.9M215 127.1v.9M215 128.9v.9M217.6 124.5h.1"/>
<path d="M228.2 124.5h.1M239.7 124.5h.1M119.5 142.2h12.4v3.8l-1.1 .6 2.1 1-2.1 1.1 2.1 1-2.1 1.1 2.1 1-1 .4v7.6l-3.5 2.6M119.5 140.4v6.7l-1.1 .3 2.2 1.1-2.2 1.1 2.2 1-2.2 1.1 2.2 1-1.1 .6v13.2l-1.1 .4 2.2 1-2.2 1.1 2.2 1.1-2.2 1 2.2 1.1-1.1 .5v3M131.9 156.3h8.8v6.1h7.1M151.3 155.4v3.5l-3.5 2.7M151.3 144.8h5.3M165.5 142.2v2.6M110.7 172.2v3.5M119.5 163.4h.1M128.4 163.4h-17.7v3.5M128.4 164.2l3.5 2.7v3.5"/>
<path d="M129.4 165.7h.1M129.5 165.7h.9M129.6 165.5v.3M129.6 165.5h.7M129.8 165.3v.5M129.8 165.3h.5M129.9 165.1v.7M130 165.1h.2M130.1 165.8h.4M130.1 165v.9M130.1 164.9h.1M130.1 164.9l-.7 .8"/>
<path d="M130.1 164.9l.5 1-1.2-.2M130.3 165.3v.6M130.5 165.7v.2M147.8 163.4l3.5 2.6v3.5M148.8 164.8h.1M148.9 164.8h1M149 164.6v.2M149.1 164.6h.7M149.2 164.5v.4M149.2 164.4h.5M149.4 164.2h.2M149.4 164.3v.6"/>
<path d="M149.5 164.9h.4M149.6 164.1v.9M149.6 164h.1M149.6 164l-.8 .8M149.6 164l.4 1-1.2-.2M149.7 164.4v.6M149.9 164.8v.2"/>
<circle cx="130.4" cy="163.3" r="3.8"/>
<circle cx="149.8" cy="162.4" r="3.8"/>
</g>
<g fill="none" stroke="#000" stroke-width=".25">
<path d="M232.1 50.7h2.8l-1.4 2.8zM232.2 50.8h2.7M232.3 51.1h2.5M232.3 50.7v.4M232.4 51.3h2.2M232.5 51.6h2M232.6 50.7v.9M232.7 51.8h1.7M232.8 52.1h1.5M232.8 50.7v1.5M232.9 52.3h1.2M233 52.5h1"/>
<path d="M233.1 50.7v2M233.2 52.8h.7M233.3 53h.5M233.3 50.7v2.4M233.4 53.3h.2M233.6 50.7v2.7M233.8 50.7v2.2M234.1 50.7v1.7M234.3 50.7v1.2M234.5 50.7v.7M234.8 50.7v.3M232.2 69.1h2.7"/>
<path d="M232.3 68.9h2.5M232.3 68.7v.5M232.4 68.6h2.3M232.5 68.4h2M232.6 68.2v1M232.7 68.1h1.7M232.8 67.9h1.5M232.8 67.7v1.5M232.9 67.6h1.3M233 67.4h1M233.1 67.2v2M233.1 67.1h.8"/>
<path d="M233.3 66.9h.5M233.3 66.7v2.5M233.4 66.6h.3M233.5 66.4h.1M233.5 66.4l1.4 2.8h-2.8zM233.6 66.4v2.8M233.8 66.9v2.3M234.1 67.4v1.8M234.3 67.9v1.3M234.5 68.4v.8M234.8 68.9v.3"/>
</g>
<path d="M128.4 161.6v3.5M147.8 160.7v3.5" fill="none" stroke="#000" stroke-width=".42"/>
<g fill="#000" stroke="#000" stroke-width=".16">
<circle cx="61.1" cy="50.2" r=".29"/>
<circle cx="82.3" cy="59" r=".29"/>
<circle cx="82.3" cy="50.2" r=".29"/>
<circle cx="82.3" cy="57.3" r=".29"/>
<circle cx="94.8" cy="59" r=".29"/>
<circle cx="96.5" cy="59" r=".29"/>
<circle cx="108.9" cy="50.2" r=".29"/>
<circle cx="110.7" cy="57.3" r=".29"/>
<circle cx="114.2" cy="59" r=".29"/>
<circle cx="131.9" cy="50.2" r=".29"/>
<circle cx="165.4" cy="47.5" r=".29"/>
<circle cx="187.5" cy="51.1" r=".29"/>
<circle cx="187.5" cy="54.6" r=".29"/>
<circle cx="187.5" cy="47.5" r=".29"/>
<circle cx="225.6" cy="57.3" r=".29"/>
<circle cx="233.5" cy="57.3" r=".29"/>
<circle cx="94.8" cy="66.1" r=".29"/>
<circle cx="96.5" cy="66.1" r=".29"/>
<circle cx="181.4" cy="66.1" r=".29"/>
<circle cx="184.9" cy="70.5" r=".29"/>
<circle cx="207" cy="69.6" r=".29"/>
<circle cx="211.4" cy="78.5" r=".29"/>
<circle cx="225.6" cy="62.5" r=".29"/>
<circle cx="233.5" cy="62.5" r=".29"/>
<circle cx="94.8" cy="83.8" r=".29"/>
<circle cx="153.1" cy="94.4" r=".29"/>
<circle cx="161.9" cy="94.4" r=".29"/>
<circle cx="174.3" cy="95.3" r=".29"/>
<circle cx="142.5" cy="100.6" r=".29"/>
<circle cx="142.5" cy="114.7" r=".29"/>
<circle cx="142.5" cy="106.7" r=".29"/>
<circle cx="153.1" cy="106.7" r=".29"/>
<circle cx="153.1" cy="114.7" r=".29"/>
<circle cx="153.1" cy="100.6" r=".29"/>
<circle cx="161.9" cy="106.7" r=".29"/>
<circle cx="161.9" cy="100.6" r=".29"/>
<circle cx="161.9" cy="114.7" r=".29"/>
<circle cx="174.3" cy="100.6" r=".29"/>
<circle cx="174.3" cy="114.7" r=".29"/>
<circle cx="174.3" cy="106.7" r=".29"/>
<circle cx="142.5" cy="128" r=".29"/>
<circle cx="142.5" cy="120.9" r=".29"/>
<circle cx="153.1" cy="120.9" r=".29"/>
<circle cx="153.1" cy="128" r=".29"/>
<circle cx="161.9" cy="120.9" r=".29"/>
<circle cx="161.9" cy="128" r=".29"/>
<circle cx="174.3" cy="128" r=".29"/>
<circle cx="174.3" cy="120.9" r=".29"/>
<circle cx="119.5" cy="142.1" r=".29"/>
<circle cx="131.9" cy="156.3" r=".29"/>
<circle cx="119.5" cy="163.3" r=".29"/>
</g>
<g font-size="3.2">
<text x="59.9" y="42.1">MICI</text>
<text x="189" y="81.8">AUDIO PA</text>
</g>
<g font-size="2.9">
<text x="198.2" y="122.9">按键</text>
<text x="200.7" y="157.7">BEKEN</text>
<text x="200.7" y="161.2">Proprietary and Confidential</text>
<text x="210.7" y="157.7">CORPORATION</text>
</g>
<g font-size="2.4">
<text x="117.6" y="41.7">MIC2</text>
<text x="63.7" y="111">外接耳机</text>
<text x="208.6" y="132.2">POWER ON</text>
<text x="226.8" y="132.2">LCD ON</text>
<text x="239.9" y="132.1">MUTE</text>
<text x="136.3" y="140.4">Vbat =&lt; 3.3V，LED4亮</text>
<text x="137.5" y="177.8">LOW BAT Circuit</text>
</g>
<g font-size="2.2">
<text x="168.2" y="50.5">R18</text>
<text x="178.9" y="50.7">10K</text>
<text x="167" y="54.3">R118</text>
<text x="179.2" y="54.4">1K</text>
<text x="126.3" y="149.4">R29</text>
<text x="114.2" y="152.6">36K</text>
<text x="114.3" y="150.4">R31</text>
<text x="126.8" y="152">10K</text>
<text x="114" y="169.8">R34</text>
<text x="114" y="171.8">10K</text>
<text x="168.7" y="169.3">TITLE:</text>
</g>
<g font-size="1.8">
<text x="151.3" y="55.5">EAR_DET</text>
<text x="189.3" y="57.3">1</text>
<text x="189.3" y="59.1">2</text>
<text x="192" y="58">SD</text>
<text x="192" y="59.8">BYPASS</text>
<text x="199.1" y="58">OUT-</text>
<text x="199.9" y="59.8">GND</text>
<text x="204.3" y="57.3">8</text>
<text x="204.3" y="59.1">7</text>
<text x="189.3" y="60.8">3</text>
<text x="189.3" y="62.6">4</text>
<text x="192" y="61.6">IN-</text>
<text x="192" y="63.3">IN+</text>
<text x="199.1" y="63.3">OUT+</text>
<text x="199.9" y="61.6">VDD</text>
<text x="204.3" y="60.8">6</text>
<text x="204.3" y="62.6">5</text>
<text x="149.9" y="77.3">AUDRP</text>
<text x="150.1" y="81.7">AUDRN</text>
<text x="188.8" y="91.9">MICBIAS</text>
<text x="229.2" y="97.1" transform="rotate(-90 229.2 97.1)">LED_RED</text>
<text x="240.5" y="97.3" transform="rotate(-90 240.5 97.3)">LED_GREEN</text>
<text x="94.7" y="122.7">EAR_DET</text>
<text x="161.6" y="139.8">AUX_VCC-O</text>
<text x="132.2" y="159.5">C</text>
<text x="151.7" y="158.6">C</text>
<text x="126.4" y="163">B</text>
<text x="134.9" y="165.3">Q2</text>
<text x="134.9" y="167.3">3904</text>
<text x="145.8" y="162.1">B</text>
<text x="151.7" y="167.9">E</text>
<text x="154.3" y="164.4">Q3</text>
<text x="154.3" y="166.5">3904</text>
<text x="132.2" y="168.7">E</text>
</g>
<g font-size="1.7">
<text x="69.8" y="47.2">R17</text>
<text x="115.8" y="47.2">R20</text>
<text x="168.8" y="47.2">R37</text>
<text x="178.7" y="47">100K</text>
<text x="66.3" y="49.9">4</text>
<text x="66.3" y="53.4">3</text>
<text x="68.8" y="50.9">OUT</text>
<text x="71.8" y="52">MIC3</text>
<text x="75.8" y="50.9">VDD</text>
<text x="79.9" y="49.9">1</text>
<text x="79.9" y="53.4">2</text>
<text x="112.3" y="49.9">1</text>
<text x="112.3" y="53.4">2</text>
<text x="114.7" y="50.9">VDD</text>
<text x="117.8" y="52">MIC4</text>
<text x="121.8" y="50.9">OUT</text>
<text x="125.9" y="49.9">4</text>
<text x="125.9" y="53.4">3</text>
<text x="154" y="51.8">MUTE</text>
<text x="235.3" y="52.9">Z4</text>
<text x="68.8" y="54.4">GND</text>
<text x="70.6" y="55.2">MIC_SMD</text>
<text x="75.8" y="54.4">GND</text>
<text x="114.7" y="54.4">GND</text>
<text x="116.5" y="55.2">MIC_SMD</text>
<text x="121.8" y="54.4">GND</text>
<text x="214.1" y="59.9">GGND</text>
<text x="236.1" y="58.7">1SPK2</text>
<text x="70.7" y="61.3">R38 0R</text>
<text x="116.7" y="61.3">R32 0R</text>
<text x="170.8" y="65.2">R39 68K</text>
<text x="234.6" y="62.3">SPK-2PIN</text>
<text x="236.1" y="60.5">2</text>
<text x="149.2" y="70.9">AUDLN</text>
<text x="149.2" y="66.5">AUDLP</text>
<text x="170.8" y="69.6">R42 68K</text>
<text x="190.8" y="67">AUX_VCC-O</text>
<text x="196.4" y="68.2">R44</text>
<text x="201.7" y="68.2">0R</text>
<text x="235.3" y="68.5">Z3</text>
<text x="90.3" y="77.6">R117</text>
<text x="97.4" y="77.6">R33</text>
<text x="170.8" y="75.9">R129</text>
<text x="175.6" y="75.9">68K</text>
<text x="69.7" y="78.4">R8</text>
<text x="69.8" y="80.3">4K7</text>
<text x="84" y="79.2">R9</text>
<text x="84.1" y="81.2">4K7</text>
<text x="90.3" y="79.7">1.2K</text>
<text x="97.4" y="79.4">1.2K</text>
<text x="115.7" y="79">R21</text>
<text x="115.9" y="81">4K7</text>
<text x="125.4" y="81.4">4K7</text>
<text x="126" y="79.6">R22</text>
<text x="170.8" y="80.3">R128 68K</text>
<text x="142.5" y="93.5">第六个按键</text>
<text x="153.1" y="92.1">K6</text>
<text x="153.1" y="94.4">1</text>
<text x="158.4" y="92.1">BTN</text>
<text x="161" y="94.4">2</text>
<text x="178.7" y="94.4">R41 20K,1%</text>
<text x="153.1" y="98.3">K5</text>
<text x="153.1" y="96.2">3</text>
<text x="153.1" y="100.6">1</text>
<text x="158.4" y="98.3">BTN</text>
<text x="161" y="96.2">4</text>
<text x="161" y="100.6">2</text>
<text x="164.4" y="96.7">R14</text>
<text x="178.7" y="99.7">R19 20K,1%</text>
<text x="190.9" y="97.1">VSYS</text>
<text x="216.2" y="100.2">AUX_VCC-O</text>
<text x="153.1" y="104.5">K4</text>
<text x="153.1" y="106.8">1</text>
<text x="153.1" y="102.4">3</text>
<text x="158.4" y="104.5">BTN</text>
<text x="161" y="106.8">2</text>
<text x="161" y="102.4">4</text>
<text x="164.4" y="102.9">R12</text>
<text x="175.2" y="104.1">R11为公式中R0根据按键电流取值</text>
<text x="72.8" y="113.8">4REC2</text>
<text x="100.1" y="112.4">R23</text>
<text x="143.4" y="113">第n个按键</text>
<text x="153.1" y="110.7">K3</text>
<text x="153.1" y="108.5">3</text>
<text x="153.1" y="113">1</text>
<text x="158.4" y="110.7">BTN</text>
<text x="161" y="108.5">4</text>
<text x="161" y="113">2</text>
<text x="164.4" y="109.1">R11</text>
<text x="175.2" y="108.9">Rn=Vadc(n-1)*R0/(VSYS*N-Vadc(n-1))</text>
<text x="175.2" y="110.9">用1％精度电阻 Vadc=2.4V; VSYS=3V</text>
<text x="217.6" y="109.8">R28</text>
<text x="228.2" y="109.8">R16</text>
<text x="239.7" y="109.8">R27</text>
<text x="72.8" y="117.4">3REC1</text>
<text x="72.8" y="119.2">2</text>
<text x="100.1" y="116">R35</text>
<text x="114.7" y="114.2">AUDLP</text>
<text x="153.1" y="116.8">K2</text>
<text x="153.1" y="119.2">1</text>
<text x="153.1" y="114.7">3</text>
<text x="157" y="119.7">.</text>
<text x="157" y="117.9">.</text>
<text x="158.4" y="116.8">BTN</text>
<text x="161" y="119.2">2</text>
<text x="161" y="114.7">4</text>
<text x="164.4" y="117.1">R10</text>
<text x="168.1" y="119.2">.</text>
<text x="213.2" y="119.5">RED</text>
<text x="214.8" y="116.8">E1</text>
<text x="217.6" y="114.7" transform="rotate(-90 217.6 114.7)">2</text>
<text x="223.8" y="119.5">RED</text>
<text x="225.4" y="116.8">E2</text>
<text x="228.2" y="114.7" transform="rotate(-90 228.2 114.7)">2</text>
<text x="235.3" y="119.5">RED</text>
<text x="236.9" y="116.8">E3</text>
<text x="239.7" y="114.7" transform="rotate(-90 239.7 114.7)">2</text>
<text x="61" y="123.1">AJ04</text>
<text x="66.5" y="122.1">J1</text>
<text x="72.8" y="120.9">1</text>
<text x="153.1" y="123.9">K1</text>
<text x="153.1" y="120.9">3</text>
<text x="158.4" y="123.9">BTN</text>
<text x="161" y="120.9">4</text>
<text x="164.4" y="123.2">R5</text>
<text x="168.1" y="120.9">.</text>
<text x="217.6" y="124.4" transform="rotate(-90 217.6 124.4)">1</text>
<text x="228.2" y="124.4" transform="rotate(-90 228.2 124.4)">1</text>
<text x="239.7" y="124.4" transform="rotate(-90 239.7 124.4)">1</text>
<text x="142.5" y="127.1">第一个按键</text>
<text x="153.1" y="126.2">1</text>
<text x="153.1" y="128">3</text>
<text x="156.8" y="128.2">.</text>
<text x="156.8" y="126.4">.</text>
<text x="161" y="126.2">2</text>
<text x="161" y="128">4</text>
<text x="164.4" y="130.3">R2</text>
<text x="167.8" y="130.3">0R</text>
<text x="168.1" y="129.8">.</text>
<text x="168.1" y="128">.</text>
<text x="177.8" y="128.5">ADC_KEY</text>
<text x="196.4" y="127.5">总共N个按键</text>
<text x="196.4" y="129.5">N最大6个</text>
<text x="118.1" y="136.1">AUX_VCC-O</text>
<text x="159.8" y="143.7">R45</text>
<text x="151.3" y="145.7" transform="rotate(-90 151.3 145.7)">2</text>
<text x="154.5" y="149.4">E4</text>
<text x="159.8" y="147.3">4K7</text>
<text x="151.3" y="155.4" transform="rotate(-90 151.3 155.4)">1</text>
<text x="154.5" y="151.2">RED</text>
<text x="168.8" y="172.7">SIZE: A4</text>
<text x="190" y="169">Audio &amp; Key</text>
<text x="198.9" y="172.9">FILENAME:</text>
<text x="229.3" y="172.7">REV:</text>
<text x="236.3" y="172.7">3.0</text>
<text x="168.8" y="174.5">DRN:</text>
<text x="168.8" y="176.2">CRD:</text>
<text x="174.1" y="174.5">Qunshan</text>
<text x="198.9" y="174.5">CHK:</text>
<text x="198.9" y="176.2">UPD: Wednesday, December 05, 2018</text>
<text x="210" y="174.5">Beken</text>
<text x="229.3" y="174.5">APPR:</text>
<text x="229.3" y="176.2">SHEET:</text>
<text x="236.4" y="176.2">1</text>
<text x="239" y="174.7">Beken</text>
<text x="239.9" y="176.2">of</text>
<text x="245.2" y="176.2">4</text>
</g>
<g font-size="1.6">
<text x="168.9" y="43.5">C40</text>
<text x="178.4" y="43.6">100nF</text>
<text x="192.3" y="54.3">U7</text>
<text x="195.9" y="54.3">HT6873</text>
<text x="220.4" y="56.2">150pF</text>
<text x="221" y="54.4">C43</text>
<text x="86.8" y="60.6">C25</text>
<text x="86.8" y="62.4">100nF</text>
<text x="97.6" y="62.6">100nF</text>
<text x="97.7" y="60.8">C35</text>
<text x="159.7" y="65.6">C44</text>
<text x="165" y="65.6">100nF</text>
<text x="166.4" y="60.6">C42</text>
<text x="170.8" y="60.6">1uF</text>
<text x="220.6" y="62.2">150pF</text>
<text x="221.1" y="60.6">C45</text>
<text x="70.5" y="69.6">C32</text>
<text x="70.5" y="71.6">1uF</text>
<text x="77.4" y="69.5">C37</text>
<text x="77.4" y="71.4">1uF</text>
<text x="86.8" y="67.9">C27</text>
<text x="86.8" y="69.6">10uF</text>
<text x="97.5" y="67.9">C19</text>
<text x="97.5" y="69.6">10uF</text>
<text x="116.3" y="70">C34</text>
<text x="116.3" y="71.8">1uF</text>
<text x="127.1" y="69.6">C30</text>
<text x="127.1" y="71.4">1uF</text>
<text x="159.9" y="70">C48</text>
<text x="164.8" y="70">100nF</text>
<text x="221" y="68.2">150pF</text>
<text x="221.1" y="66.6">C49</text>
<text x="159.7" y="76.2">C56</text>
<text x="165" y="76.2">100nF</text>
<text x="202.4" y="74.8">C50</text>
<text x="202.4" y="76.3">100nF</text>
<text x="213.4" y="74.9">C51</text>
<text x="213.4" y="76.5">10uF</text>
<text x="159.9" y="80.6">C57</text>
<text x="164.8" y="80.6">100nF</text>
<text x="90" y="113.3">C1</text>
<text x="90.2" y="116.8">C3</text>
<text x="103.3" y="171.4">100nF</text>
<text x="104.9" y="169.9">C14</text>
</g>
<g font-size="1.3">
<text x="73.2" y="47.2">NC</text>
<text x="87.9" y="47">mic接到mic3/mic4的pin3、pin4</text>
<text x="88.1" y="42.6">预留驻极体mic的接法</text>
<text x="88.1" y="44.9">驻极体mic焊R17,R20</text>
<text x="119.2" y="47.2">NC</text>
<text x="149.7" y="42.6">简化MUTE控制，去掉三极管</text>
<text x="148" y="73.5">增加audio out R端</text>
<text x="68.6" y="95.5" transform="rotate(-90 68.6 95.5)">MICP1</text>
<text x="71.8" y="95.5">对调P/N连接</text>
<text x="83.1" y="95.7" transform="rotate(-90 83.1 95.7)">MICN1</text>
<text x="95.3" y="95.6" transform="rotate(-90 95.3 95.6)">MICBIAS</text>
<text x="114.9" y="93.2" transform="rotate(-90 114.9 93.2)">MICN2</text>
<text x="116.2" y="95.5">对调P/N连接</text>
<text x="125.5" y="93" transform="rotate(-90 125.5 93)">MICP2</text>
<text x="194.6" y="94.6">68pin R19 NC,R41 20K</text>
<text x="91.2" y="99.9">修改mic供电</text>
<text x="167.8" y="96.7">43K,1%</text>
<text x="194.6" y="97.2">80pin R19 20K,R41 NC</text>
<text x="167.8" y="102.9">22K,1%</text>
<text x="93.2" y="113.3">10uF</text>
<text x="104.6" y="112.4">3.3R</text>
<text x="167.8" y="109.1">15K,1%</text>
<text x="217.6" y="111.5">4.7K</text>
<text x="228.2" y="111.5">4.7K</text>
<text x="239.7" y="111.5">4.7K</text>
<text x="93.3" y="116.8">10uF</text>
<text x="104.8" y="116">3.3R</text>
<text x="114.9" y="117.7">AUDRP</text>
<text x="167.8" y="117.1">7.5K,1%</text>
<text x="109.3" y="123.2">增加耳机座立体声输出</text>
<text x="109.3" y="125">修改直驱的电路参数</text>
<text x="167.8" y="123.2">3K,1%</text>
</g>
</svg>
